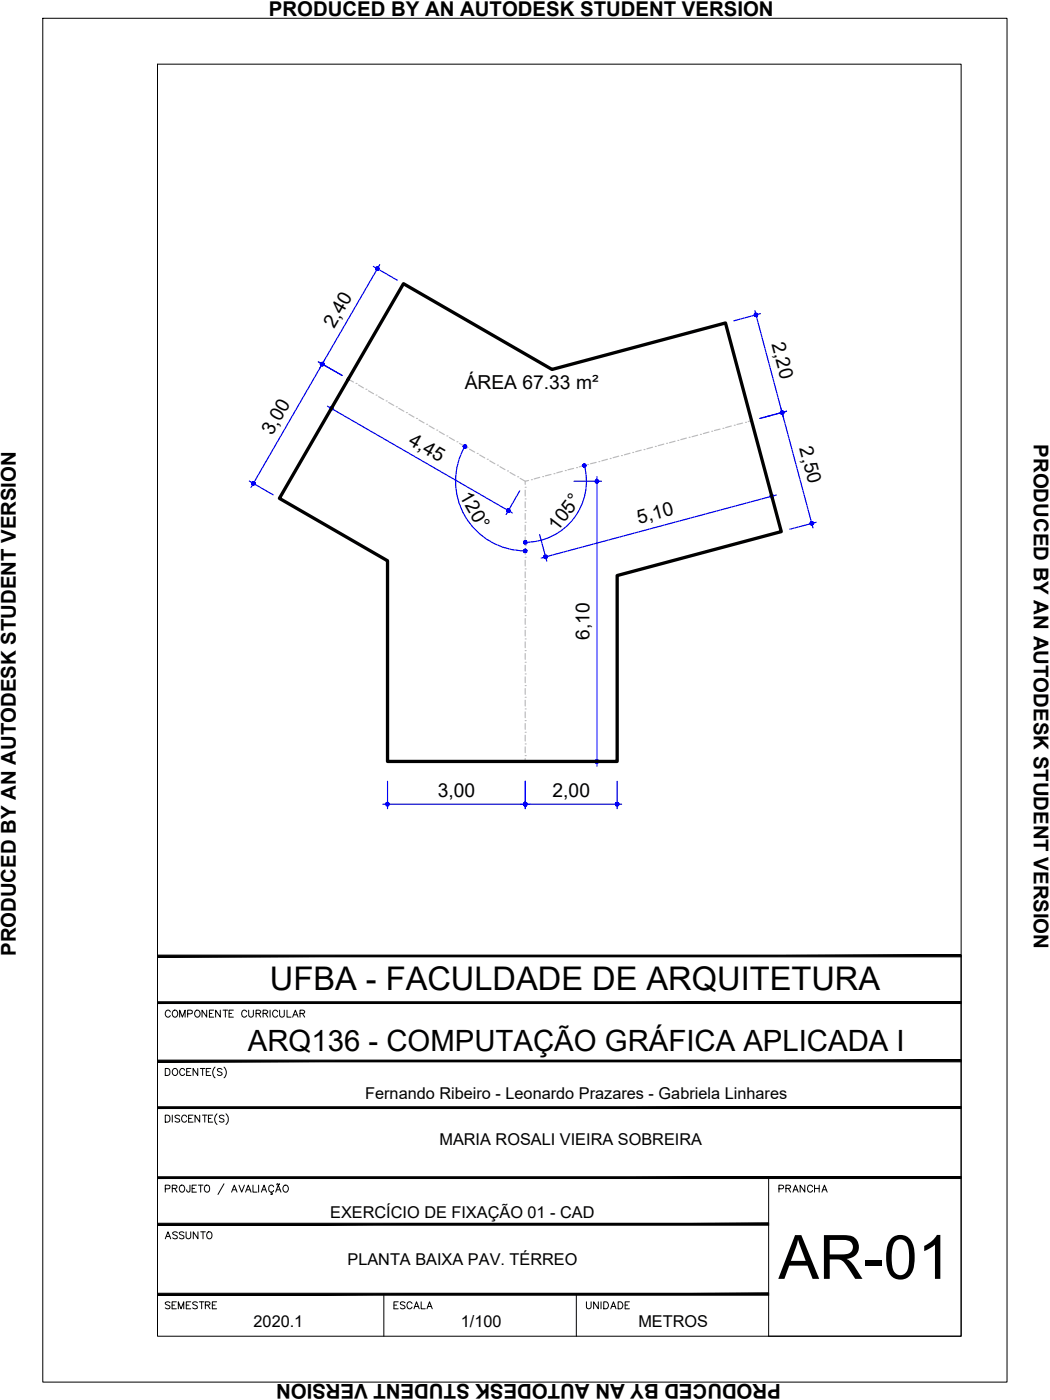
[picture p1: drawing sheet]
<svg xmlns="http://www.w3.org/2000/svg" width="229mm" height="305mm" viewBox="0 0 229 305" stroke-linecap="round" stroke-linejoin="round" font-family="sans-serif">
<!-- layer: ARQ_EIXO CINZA 04 -->
<g fill="none" stroke="#bababa" stroke-width=".25">
<path d="M75.8 82.6l1.2 .6M77.5 83.5h.1M78.1 83.8l1 .7M79.7 84.8h.1M80.2 85.1l1.1 .6M81.9 86h.1M82.4 86.4l1.1 .6M84.1 87.3h.1M84.6 87.6l1.1 .7M86.3 88.6h.1M86.8 88.9l1.1 .6M88.5 89.8h.1"/>
<path d="M89 90.2l1.1 .6M90.7 91.1h.1M91.2 91.4l1.1 .7M92.9 92.4h.1M93.4 92.7l1.1 .6M95.1 93.6h.1M95.6 94l1.1 .6M97.3 94.9h.1M97.8 95.3l1.1 .6M99.5 96.2h.1M100 96.5l1.1 .7M101.7 97.5h.1"/>
<path d="M102.2 97.8l1.1 .6M103.9 98.7h.1M104.4 99.1l1.1 .6M106.1 100h.1M132.2 100l-1.2 .3M132.8 99.8h.1M134.7 99.3l-1.2 .4M135.3 99.2h.1M137.2 98.7l-1.3 .3M137.8 98.5h.1M139.6 98l-1.2 .3M140.2 97.9h.1"/>
<path d="M142.1 97.4l-1.3 .3M142.7 97.2h.1M144.5 96.7l-1.2 .3M145.1 96.5h.1M147 96.1l-1.2 .3M147.6 95.9h.1M149.4 95.4l-1.2 .3M150 95.2h.1M151.9 94.7l-1.2 .4M152.5 94.6h.1M154.3 94.1l-1.2 .3M154.9 93.9h.1"/>
<path d="M156.8 93.4l-1.3 .3M157.4 93.3h.1M159.2 92.8l-1.2 .3M159.9 92.6h.1M161.7 92.1l-1.3 .3M162.3 91.9h.1M163.6 91.6l-.7 .2M106.6 100.3l1.1 .7M108.3 101.3h.1M108.8 101.6l1.1 .6M110.5 102.5h.1M111 102.9l1.1 .6"/>
<path d="M112.7 103.8h.1M113.2 104.1l1.1 .7M114.3 118.8h.1M114.3 116.2h.1M114.3 113.7h.1M114.3 111.2h.1M114.3 108.6h.1M114.3 106.1h.1M114.3 106.7v1.3M114.3 109.3v1.2M114.3 111.8v1.3M114.3 114.3v1.3"/>
<path d="M114.3 116.9v1.3M114.3 119.4v1.3M115.1 104.6l-.8 .2v.7M115.7 104.4h.1M117.5 103.9l-1.2 .4M118.2 103.8h.1M120 103.3l-1.3 .3M120.6 103.1h.1M122.4 102.6l-1.2 .4M123.1 102.4h.1M124.9 102l-1.2 .3M125.5 101.8h.1"/>
<path d="M127.3 101.3l-1.2 .3M127.9 101.1h.1M129.8 100.7l-1.2 .3M130.4 100.5h.1M114.3 139.1h.1M114.3 136.6h.1M114.3 134h.1M114.3 131.5h.1M114.3 128.9h.1M114.3 126.4h.1M114.3 123.9h.1M114.3 121.3h.1"/>
<path d="M114.3 122v1.2M114.3 124.5v1.3M114.3 127v1.3M114.3 129.6v1.3M114.3 132.1v1.3M114.3 134.7v1.2M114.3 137.2v1.3M114.3 139.7v1.3M114.3 159.4h.1M114.3 156.9h.1M114.3 154.3h.1M114.3 151.8h.1"/>
<path d="M114.3 149.3h.1M114.3 146.7h.1M114.3 144.2h.1M114.3 141.6h.1M114.3 142.3v1.3M114.3 144.8v1.3M114.3 147.4v1.2M114.3 149.9v1.3M114.3 152.4v1.3M114.3 155v1.3M114.3 157.5v1.3M114.3 164.5h.1"/>
<path d="M114.3 162h.1M114.3 160.1v1.2M114.3 162.6v1.3M114.3 165.1v.7"/>
</g>
<!-- layer: COTA AZUL -->
<g fill="none" stroke="#00f" stroke-width=".25">
<path d="M81.3 58l5.2 3M82.7 57.6l-13.1 22.5M69.3 78.8l5.2 2.9M70.7 78.4l-16 27.7M164.3 67.6l6.2 23.2M165.6 68.3l-5.8 1.6M71.3 88.4l40.2 23.3M74.6 84.6l-3 5.2M101.2 97.2a15.2 15.2 0 0 0 13.2 22.7M170 88.9l7 26M171.2 89.5l-5.8 1.6M54.3 104.7l5.2 3"/>
<path d="M113.2 106.8l-3 5.2M117.5 116.4l1.5 5.8M125 104.8h5.9M127.2 101.3a13.3 13.3 0 0 1-12.8 16.8M130 103.8v63M166.8 103.2l1.5 5.8M169 107.8l-51.2 13.7M177.7 113.7l-5.8 1.5M83.4 175.1h51.9M84.4 170.1v6M114.3 170.1v6M125 165.8h5.9"/>
<path d="M134.4 170.1v6"/>
</g>
<!-- layer: 0 -->
<g fill="#00f" stroke="#00f" stroke-width=".22">
<path d="M71.8 88.7v.2h.3zM71.8 88.9h.3l-.3 .2zM71.8 89.1l.2 .1 .1-.3z"/>
<path d="M72.1 88.9l-.1 .3 .1 .1zM72.1 88.9l.2 .3-.2 .1zM72.1 88.9l.2 .3 .2-.1z"/>
<path d="M72.1 88.9l.4 .2v-.2zM72.1 88.9l.4-.2v.2zM72.3 88.6l-.2 .3 .4-.2z"/>
<path d="M72.1 88.6v.3l.2-.3zM72 88.6h.1v.3zM71.8 88.7l.3 .2-.1-.3z"/>
<path d="M110.7 111.2l.3 .1v-.1zM110.7 111.2l.3-.2v.2zM110.9 110.8l-.2 .4 .3-.2z"/>
<path d="M110.7 110.8v.4l.2-.4zM110.5 110.8h.2v.4zM110.5 110.8l-.1 .2 .3 .2z"/>
<path d="M110.4 111l-.1 .2h.4zM110.3 111.2h.4l-.3 .1zM110.4 111.3l.1 .2 .2-.3z"/>
<path d="M110.7 111.2l-.2 .3h.2zM110.7 111.2l.2 .3h-.2zM110.7 111.2l.2 .3 .1-.2z"/>
<path d="M129.8 104.5l.2 .3v-.4zM129.8 104.5l.2 .3-.4-.2zM129.6 104.6v.2h.4z"/>
<path d="M129.6 104.8v.2l.4-.2zM129.6 105l.4-.2-.2 .3zM130 104.8l-.2 .3 .2 .1z"/>
<path d="M130 104.8v.4l.1-.1zM130 104.8l.3 .2-.2 .1zM130 104.8l.3 .2v-.2z"/>
<path d="M130 104.8h.3v-.2zM130.1 104.5l.2 .1-.3 .2zM130 104.4v.4l.1-.3z"/>
<path d="M130 165.8v.4l.1-.1zM130 165.8l.3 .1-.2 .2zM130 165.8l.3 .1v-.1z"/>
<path d="M130 165.8h.3v-.2zM130.1 165.4l.2 .2-.3 .2zM130 165.4v.4l.1-.4z"/>
<path d="M129.8 165.4l.2 .4v-.4zM129.8 165.4l.2 .4-.4-.2zM129.6 165.6v.2h.4z"/>
<path d="M129.6 165.8v.1l.4-.1zM129.6 165.9l.4-.1-.2 .3zM130 165.8l-.2 .3 .2 .1z"/>
<path d="M118.4 121.3l.1 .2 .2-.3zM118.7 121.2v.4l-.2-.1zM118.7 121.2v.4h.2z"/>
<path d="M118.7 121.2l.2 .4 .1-.1zM118.7 121.2l.4 .1-.1 .2zM118.7 121.2l.4 .1v-.2z"/>
<path d="M118.7 121.2l.4-.1-.1-.2zM118.9 120.9h.1l-.3 .3zM118.7 120.9v.3l.2-.3z"/>
<path d="M118.5 120.9l.2 .3v-.3zM118.5 120.9l.2 .3-.3-.1zM118.4 121.1v.2l.3-.1z"/>
<path d="M168.3 107.7l-.3 .3 .4-.1zM168.1 107.7h.2l-.3 .3zM167.9 107.7l.1 .3 .1-.3z"/>
<path d="M167.8 107.7l.2 .3-.1-.3zM167.8 107.7l.2 .3-.3-.1zM167.7 107.9v.2l.3-.1z"/>
<path d="M167.7 108.1l.1 .2 .2-.3zM167.8 108.3l.2-.3-.1 .4zM168 108l-.1 .4h.2z"/>
<path d="M168 108l.1 .4 .2-.1zM168 108l.4 .1-.1 .2zM168 108l.4 .1v-.2z"/>
<path d="M164.3 68.3l.3 .2-.1-.3zM164.3 68.3l.3 .2h-.4zM164.2 68.5v.2l.4-.2z"/>
<path d="M164.2 68.7l.1 .1 .3-.3zM164.3 68.8l.3-.3-.1 .4zM164.6 68.5l-.1 .4h.2z"/>
<path d="M164.6 68.5l.1 .4 .1-.1zM164.6 68.5l.3 .2-.1 .1zM164.6 68.5l.3 .2v-.2z"/>
<path d="M164.8 68.3l-.2 .2h.3zM164.7 68.2l.1 .1-.2 .2zM164.5 68.2l.1 .3 .1-.3z"/>
<path d="M170.3 89.8v.4l.2-.1zM170.3 89.8l.3 .1-.1 .2zM170.3 89.8l.3 .1v-.2z"/>
<path d="M170.5 89.5l-.2 .3 .3-.1zM170.3 89.5h.2l-.2 .3zM170.2 89.5l.1 .3v-.3z"/>
<path d="M170 89.5l.3 .3-.1-.3zM170 89.5l.3 .3-.4-.1zM169.9 89.7v.2l.4-.1z"/>
<path d="M169.9 89.9l.1 .2 .3-.3zM170.3 89.8l-.1 .4-.2-.1zM170.3 89.8l-.1 .4h.1z"/>
<path d="M170 89.5l.3 .3-.1-.3zM170 89.5l.3 .3-.4-.1zM169.9 89.7v.2l.4-.1z"/>
<path d="M169.9 89.9l.1 .2 .3-.3zM170.3 89.8l-.1 .4-.2-.1zM170.3 89.8l-.1 .4h.1z"/>
<path d="M170.3 89.8v.4l.2-.1zM170.3 89.8l.3 .1-.1 .2zM170.3 89.8l.3 .1v-.2z"/>
<path d="M170.5 89.5l-.2 .3 .3-.1zM170.3 89.5h.2l-.2 .3zM170.2 89.5l.1 .3v-.3z"/>
<path d="M176.7 114l.1 .3 .2-.1zM176.7 114h.4l-.1 .2zM176.7 114h.4v-.2z"/>
<path d="M177 113.7l-.3 .3 .4-.2zM176.8 113.6l.2 .1-.3 .3zM176.7 113.6v.4l.1-.4z"/>
<path d="M176.5 113.7l.2 .3v-.4zM176.5 113.7l.2 .3-.3-.2zM176.4 113.8v.2h.3z"/>
<path d="M176.4 114l.1 .2 .2-.2zM176.5 114.2l.2-.2v.3zM176.7 114v.3h.1z"/>
<path d="M70.1 78.9v.3l.3-.2zM70 79l.1-.1v.3zM70 79l-.2 .1 .3 .1z"/>
<path d="M69.8 79.1v.1h.3zM69.8 79.2h.3l-.3 .3zM69.8 79.5l.2 .1 .1-.4z"/>
<path d="M70.1 79.2l-.1 .4h.1zM70.1 79.2l.3 .4h-.3zM70.1 79.2l.3 .4 .1-.1z"/>
<path d="M70.1 79.2l.4 .3v-.3zM70.1 79.2l.4-.1v.1zM70.4 79l-.3 .2 .4-.1z"/>
<path d="M55.2 105.2l-.3 .4h.3zM55.2 105.2l.1 .4h-.1zM55.2 105.2l.1 .4 .2-.1z"/>
<path d="M55.2 105.2l.3 .3v-.3zM55.2 105.2l.3-.1v.1zM55.3 104.9l-.1 .3 .3-.1z"/>
<path d="M55.2 104.9v.3l.1-.3zM54.9 104.9h.3v.3zM54.9 104.9l-.1 .2 .4 .1z"/>
<path d="M54.8 105.1v.1h.4zM54.8 105.2h.4l-.4 .3zM54.8 105.5l.1 .1 .3-.4z"/>
<path d="M70.1 79.2l-.1 .4h.1zM70.1 79.2l.3 .4h-.3zM70.1 79.2l.3 .4 .1-.1z"/>
<path d="M70.1 79.2l.4 .3v-.3zM70.1 79.2l.4-.1v.1zM70.4 79l-.3 .2 .4-.1z"/>
<path d="M70.1 78.9v.3l.3-.2zM70 79l.1-.1v.3zM70 79l-.2 .1 .3 .1z"/>
<path d="M69.8 79.1v.1h.3zM69.8 79.2h.3l-.3 .3zM69.8 79.5l.2 .1 .1-.4z"/>
<path d="M82.2 58.1v.4l.1-.3zM82 58.2l.2-.1v.4zM82 58.2l-.2 .1 .4 .2z"/>
<path d="M81.8 58.3v.2h.4zM81.8 58.5h.4l-.4 .2zM81.8 58.7l.2 .1 .2-.3z"/>
<path d="M82.2 58.5l-.2 .3h.2zM82.2 58.5l.1 .3h-.1zM82.2 58.5l.1 .3 .2-.1z"/>
<path d="M82.2 58.5l.3 .2v-.2zM82.2 58.5l.3-.2v.2zM82.3 58.2l-.1 .3 .3-.2z"/>
<path d="M114.3 175.1h.4v-.2zM114.6 174.8l.1 .1-.4 .2zM114.3 174.7v.4l.3-.3z"/>
<path d="M114.2 174.8l.1 .3v-.4zM114.2 174.8l.1 .3-.3-.2zM114 174.9v.2h.3z"/>
<path d="M114 175.1v.2l.3-.2zM114 175.3l.3-.2-.1 .3zM114.3 175.1l-.1 .3 .1 .1z"/>
<path d="M114.3 175.1v.4l.3-.1zM114.3 175.1l.4 .2-.1 .1zM114.3 175.1l.4 .2v-.2z"/>
<path d="M84 175.1v.2l.4-.2zM84 175.3l.4-.2-.2 .3zM84.4 175.1l-.2 .3 .2 .1z"/>
<path d="M84.4 175.1v.4l.1-.1zM84.4 175.1l.3 .2-.2 .1zM84.4 175.1l.3 .2 .1-.2z"/>
<path d="M84.4 175.1h.4l-.1-.2zM84.5 174.8l.2 .1-.3 .2zM84.4 174.7v.4l.1-.3z"/>
<path d="M84.2 174.8l.2 .3v-.4zM84.2 174.8l.2 .3-.4-.2zM84 174.9v.2h.4z"/>
<path d="M134.4 175.1h.3v-.2zM134.5 174.8l.2 .1-.3 .2zM134.4 174.7v.4l.1-.3z"/>
<path d="M134.2 174.8l.2 .3v-.4zM134.2 174.8l.2 .3-.4-.2zM134 174.9v.2h.4z"/>
<path d="M134 175.1v.2l.4-.2zM134 175.3l.4-.2-.2 .3zM134.4 175.1l-.2 .3 .2 .1z"/>
<path d="M134.4 175.1v.4l.1-.1zM134.4 175.1l.3 .2-.2 .1zM134.4 175.1l.3 .2v-.2z"/>
<path d="M114 175.1v.2l.3-.2zM114 175.3l.3-.2-.1 .3zM114.3 175.1l-.1 .3 .1 .1z"/>
<path d="M114.3 175.1v.4l.3-.1zM114.3 175.1l.4 .2-.1 .1zM114.3 175.1l.4 .2v-.2z"/>
<path d="M114.3 175.1h.4v-.2zM114.6 174.8l.1 .1-.4 .2zM114.3 174.7v.4l.3-.3z"/>
<path d="M114.2 174.8l.1 .3v-.4zM114.2 174.8l.1 .3-.3-.2zM114 174.9v.2h.3z"/>
<path d="M101.2 96.8v.4l.2-.3zM101 96.9l.2-.1v.4zM101 96.9l-.1 .1 .3 .2z"/>
<path d="M100.9 97l-.1 .2h.4zM100.8 97.2h.4l-.3 .2zM100.9 97.4l.1 .1 .2-.3z"/>
<path d="M101.2 97.2l-.2 .3 .2 .1zM101.2 97.2l.2 .3-.2 .1zM101.2 97.2l.2 .3 .2-.1z"/>
<path d="M101.2 97.2l.4 .2v-.2zM101.2 97.2l.4-.2v.2zM101.4 96.9l-.2 .3 .4-.2z"/>
<path d="M114.3 119.9h.4v-.1zM114.6 119.6l.1 .2-.4 .1zM114.3 119.5v.4l.3-.3z"/>
<path d="M114.2 119.6l.1 .3v-.4zM114.2 119.6l.1 .3-.3-.1zM114 119.8v.1h.3z"/>
<path d="M114 119.9v.2l.3-.2zM114 120.1l.3-.2-.1 .4zM114.3 119.9l-.1 .4h.1z"/>
<path d="M114.3 119.9v.4h.3zM114.3 119.9l.4 .2-.1 .2zM114.3 119.9l.4 .2v-.2z"/>
<path d="M114 118.1v.2l.3-.2zM114 118.3l.3-.2-.1 .3zM114.3 118.1l-.1 .3h.1z"/>
<path d="M114.3 118.1v.3h.3zM114.3 118.1l.4 .2-.1 .1zM114.3 118.1l.4 .2v-.2z"/>
<path d="M114.3 118.1h.4v-.2zM114.6 117.8l.1 .1-.4 .2zM114.3 117.7v.4l.3-.3z"/>
<path d="M114.2 117.8l.1 .3v-.4zM114.2 117.8l.1 .3-.3-.2zM114 117.9v.2h.3z"/>
<path d="M127 101.1l.2 .2-.1-.3zM127 101.1l.2 .2h-.4zM126.8 101.3v.1l.4-.1z"/>
<path d="M126.8 101.4l.2 .2 .2-.3zM127 101.6l.2-.3-.1 .4zM127.2 101.3l-.1 .4h.2z"/>
<path d="M127.2 101.3l.1 .4 .2-.1zM127.2 101.3l.4 .1-.1 .2zM127.2 101.3l.4 .1v-.1z"/>
<path d="M127.5 101.1l-.3 .2h.4zM127.3 101l.2 .1-.3 .2zM127.1 101l.1 .3 .1-.3z"/>
</g>
<path d="M87.8 61.8l32.4 18.6 37.7-10.1 12.2 45.4-35.7 9.6v40.5h-50v-43.7l-23.6-13.6z" fill="none" stroke="#000" stroke-width=".72"/>
<!-- layer: MRG_EXTERNA -->
<path d="M9.3 4h209.9v296.9h-209.9z" fill="none" stroke="#000" stroke-width=".22"/>
<!-- layer: MRG_INTERNA -->
<path d="M34.3 14h175v276.9h-175z" fill="none" stroke="#000" stroke-width=".22"/>
<!-- layer: SIMB_01 -->
<g fill="#000" stroke="#000" stroke-width=".22">
<path d="M34.3 218.1v.4l175-.4zM34.3 218.5l175-.4v.4z"/>
<path d="M34.3 207.9v.4l175-.4zM34.3 208.3l175-.4v.4z"/>
<path d="M34.3 230.8v.4l175-.4zM34.3 231.2l175-.4v.4z"/>
<path d="M34.3 256.2v.4l175-.4zM34.3 256.6l175-.4v.4z"/>
<path d="M34.3 241v.3l175-.3zM34.3 241.3l175-.3v.3z"/>
<path d="M34.3 266.3v.4l133-.4zM34.3 266.7l133-.4v.4z"/>
<path d="M34.3 282h133v-.4zM34.3 281.6h133l-133 .4z"/>
</g>
<g fill="none" stroke="#000" stroke-width=".22">
<path d="M45 219.9v1.5l-1-1.5v1.5M46.5 219.9h-.9v1.5h.9M48 219.9v1.5l-1.1-1.5v1.5M48.6 219.9h1M49.1 219.9v1.5M50.8 219.9h-.9v1.5h.9M54.1 219.9v1.1l.5 .4h.3l.3-.4v-1.1M58.8 219.9v1.5M60.9 219.9v1.1l.4 .4 .5-.2 .1-1.3M62.5 219.9v1.5h.9M209.3 208.1v82.8h-42v-34.5M36 232.6h.5a.82 .82 0 0 1 .5 .8 .82 .82 0 0 1-.5 .7h-.5z"/>
<path d="M37.1 220.3a.56 .56 0 0 0-.7-.4 .56 .56 0 0 0-.4 .6 .63 .63 0 0 0 .2 .8 .63 .63 0 0 0 .9-.2M37.7 220.1a.72 .72 0 0 1 1 .2 .72 .72 0 0 1-.3 1.1 .72 .72 0 0 1-.9-.4 .72 .72 0 0 1 .2-.9zM37.7 232.8a.72 .72 0 0 1 1 .2 .72 .72 0 0 1-.3 1.1 .72 .72 0 0 1-.9-.4 .72 .72 0 0 1 .2-.9zM39.1 221.4v-1.5l.6 1.5 .6-1.5v1.5M40.2 233a.56 .56 0 0 0-.6-.4 .56 .56 0 0 0-.5 .6 .63 .63 0 0 0 .3 .8 .63 .63 0 0 0 .8-.2M40.6 233.3h.6M40.9 220.7l.9-.1v-.5l-.3-.2h-.6v1.5M41.6 232.6h-1v1.5h1M42.7 220a.71 .71 0 0 1 .9 .7 .71 .71 0 0 1-.9 .7l-.3-.5v-.4zM43.1 232.6v1.5l-1.1-1.5v1.5M43.6 232.6h1M44.1 232.6v1.5"/>
<path d="M44.9 233.3h.6M45.6 220.6h.5M45.9 232.6h-1v1.5h1M46.8 232.3a1.57 1.57 0 0 0 0 2.4M48.3 232.8l-.3-.2-.7 .2 .2 .4 .5 .2 .3 .3v.2l-.3 .2-.7-.2M48.8 232.3a1.57 1.57 0 0 1 0 2.4M49.9 220.6h.5M53.7 220.3a.56 .56 0 0 0-.6-.4 .56 .56 0 0 0-.5 .6 .63 .63 0 0 0 .3 .8 .63 .63 0 0 0 .8-.2M55.8 220.6h.8l.2-.4-.4-.3h-.6v1.5M56.3 220.6l.5 .8M57.3 220.6h.8l.2-.4-.4-.3h-.6v1.5M57.8 220.6l.5 .8"/>
<path d="M60.5 220.3a.56 .56 0 0 0-.7-.4 .56 .56 0 0 0-.4 .6 .63 .63 0 0 0 .2 .8 .63 .63 0 0 0 .9-.2M63.7 221.4l.6-1.5 .6 1.5M63.9 220.9h.7M65.3 220.6h.9l.1-.4-.3-.3h-.7v1.5M65.8 220.6l.5 .8M36 242.8h.5a.82 .82 0 0 1 .5 .7 .82 .82 0 0 1-.5 .8h-.5zM36 258.8l.9-.1 .1-.6-1-.1v1.5M37.5 258.7l1-.1v-.5l-1-.1v1.5M37.5 242.8v1.5M38 258.7l.5 .8M39.1 243l-.3-.2-.7 .2 .2 .4 .7 .3 .1 .2v.2l-.3 .2-.7-.2M39.2 258.2a.72 .72 0 0 1 1 .2 .72 .72 0 0 1-.3 1.1 .72 .72 0 0 1-.9-.4 .72 .72 0 0 1 .2-.9z"/>
<path d="M40.6 243.2a.56 .56 0 0 0-.6-.4 .56 .56 0 0 0-.5 .6 .63 .63 0 0 0 .3 .8 .63 .63 0 0 0 .8-.2M41.1 243.5h.6M41.4 258l-.1 1.4-.4 .1-.2-.1-.1-.4M41.8 258.7h.6M42 242.8h-.9v1.5h.9M42.8 258h-1v1.5h1M43.2 258h1M43.5 242.8v1.5l-1-1.5v1.5M43.7 258v1.5M44.1 242.8h1M44.6 242.8v1.5M44.6 258.2a.63 .63 0 0 1 .8-.1 .63 .63 0 0 1 .2 .9 .57 .57 0 0 1-.5 .6 .57 .57 0 0 1-.6-.6z"/>
<path d="M45.4 243.5h.5M46.3 242.8h-.9v1.5h.9M47.2 242.5a1.57 1.57 0 0 0 0 2.3M48.8 243l-.4-.2-.6 .2 .1 .4 .7 .3 .2 .2v.2l-.4 .2-.6-.2M48.8 257.7l-1.3 2.4M49.2 242.5a1.57 1.57 0 0 1 0 2.3M50.4 259.5l.6-1.5 .6 1.5M50.7 259h.7M52 258l.6 1.5 .6-1.5M53.5 259.5l.6-1.5 .6 1.5M53.7 259h.7M55.1 258v1.5h.9"/>
<path d="M56.3 258v1.5M56.9 259.5l.6-1.5 .5 1.5M57.1 259h.7M59.1 259.5v.3l.2 .2h-.4M59.6 258.4a.6 .6 0 0 0-.9-.3 .6 .6 0 0 0-.2 .9 .54 .54 0 0 0 .4 .5 .54 .54 0 0 0 .7-.3M60 259.5l.6-1.5 .6 1.5M60.2 259h.8M60.3 257.8l-.1 .1M60.3 257.8h.2M60.5 257.8l.1 .1M60.6 257.9h.2M60.9 257.7l-.1 .2"/>
<path d="M61.8 258.2a.72 .72 0 0 1 1 .2 .72 .72 0 0 1-.3 1.1 .72 .72 0 0 1-.9-.4 .72 .72 0 0 1 .2-.9zM83.6 281.8v9.1M125.5 281.8v9.1"/>
</g>
<text font-size="13.3" x="169.5" y="278.4">AR-01</text>
<text font-size="7.1" x="58.8" y="215.6">UFBA - FACULDADE DE ARQUITETURA</text>
<text font-size="6.4" x="54" y="228.9">ARQ136 - COMPUTAÇÃO GRÁFICA APLICADA I</text>
<g font-size="4.4">
<text x="58.5" y="3.6">PRODUCED BY AN AUTODESK STUDENT VERSION</text>
<text x="225.1" y="96.7" transform="rotate(90 225.1 96.7)">PRODUCED BY AN AUTODESK STUDENT VERSION</text>
<text x="3.5" y="208.2" transform="rotate(-90 3.5 208.2)">PRODUCED BY AN AUTODESK STUDENT VERSION</text>
<text x="168.3" y="260.7">PRANCHA</text>
<text x="34.9" y="270.9">ASSUNTO</text>
<text x="34.9" y="286.1">SEMESTRE</text>
<text x="84.7" y="286.1">ESCALA</text>
<text x="126.3" y="286.1">UNIDADE</text>
<text x="170" y="301.3" transform="rotate(-180 170 301.3)">PRODUCED BY AN AUTODESK STUDENT VERSION</text>
</g>
<g font-size="4.2">
<text x="72.8" y="71.6" transform="rotate(-60 72.8 71.6)">2,40</text>
<text x="167.9" y="74.8" transform="rotate(75 167.9 74.8)">2,20</text>
<text x="101.2" y="84.7">ÁREA 67.33 m²</text>
<text x="59.2" y="95" transform="rotate(-60 59.2 95)">3,00</text>
<text x="88.7" y="96.6" transform="rotate(30 88.7 96.6)">4,45</text>
<text x="174" y="97.6" transform="rotate(75 174 97.6)">2,50</text>
<text x="99.9" y="108" transform="rotate(60 99.9 108)">120°</text>
<text x="121.4" y="115.7" transform="rotate(-52 121.4 115.7)">105°</text>
<text x="139.1" y="114.1" transform="rotate(-15 139.1 114.1)">5,10</text>
<text x="128.4" y="139.3" transform="rotate(-90 128.4 139.3)">6,10</text>
<text x="95.3" y="173.5">3,00</text>
<text x="120.3" y="173.5">2,00</text>
</g>
<g font-size="3.5">
<text x="79.5" y="239.3">Fernando Ribeiro - Leonardo Prazares - Gabriela Linhares</text>
<text x="95.7" y="249.3">MARIA ROSALI VIEIRA SOBREIRA</text>
<text x="71.9" y="265.2">EXERCÍCIO DE FIXAÇÃO 01 - CAD</text>
<text x="75.6" y="275.4">PLANTA BAIXA PAV. TÉRREO</text>
<text x="55.2" y="289">2020.1</text>
<text x="100.3" y="289">1/100</text>
<text x="139" y="289">METROS</text>
</g>
</svg>
